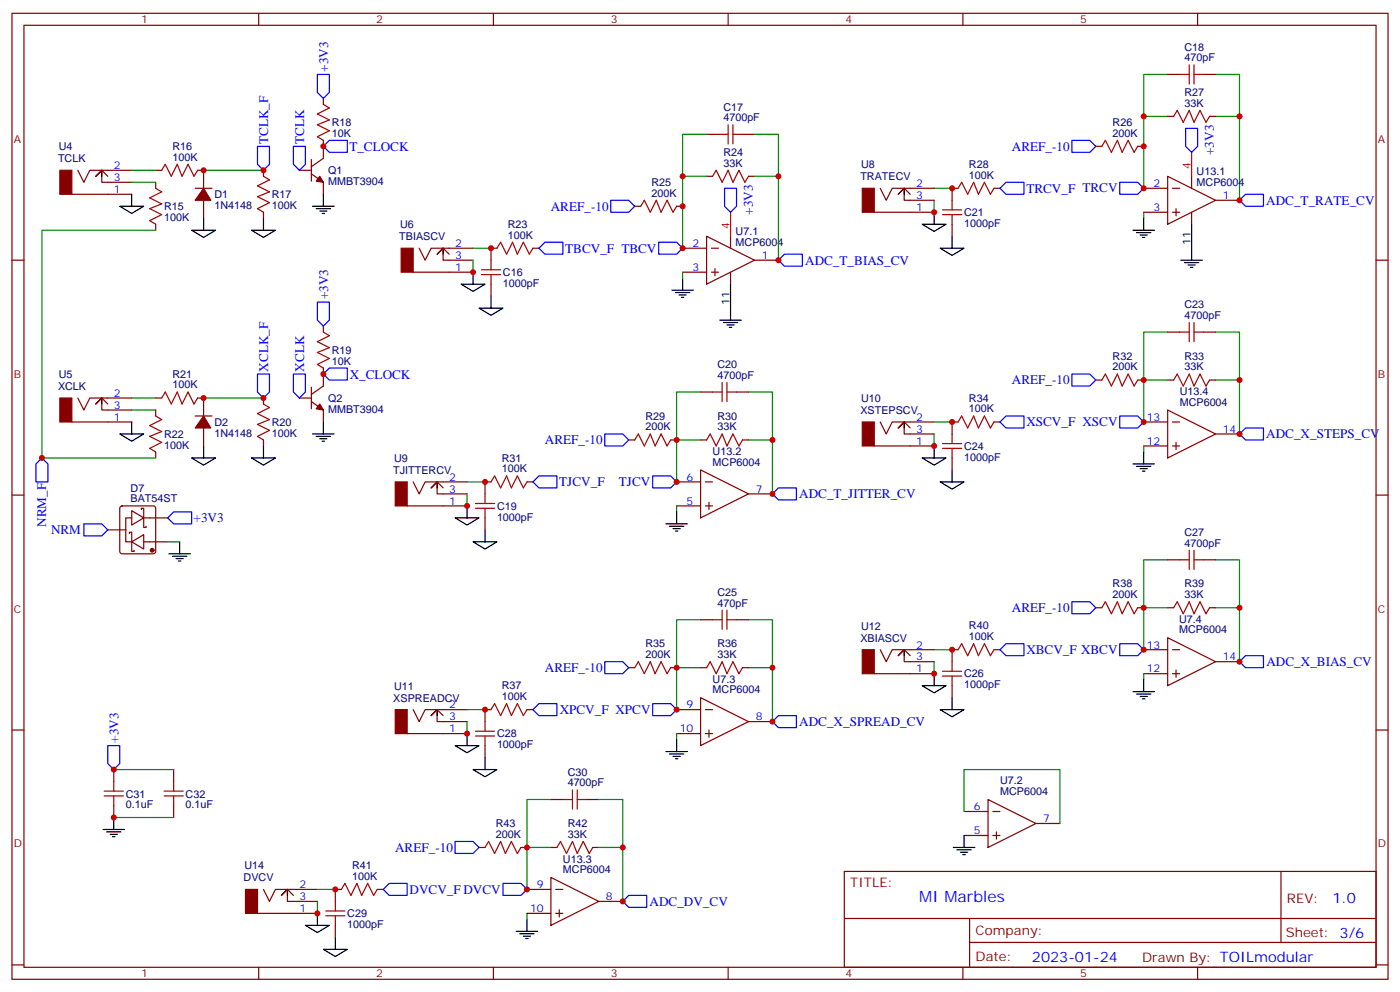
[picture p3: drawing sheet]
<svg xmlns="http://www.w3.org/2000/svg" width="412mm" height="292mm" viewBox="0 0 412 292" stroke-linecap="round" stroke-linejoin="round" font-family="sans-serif">
<g fill="none" stroke="#870000" stroke-width=".35">
<path d="M3.5 3.9h405.4v284.4h-405.4zM7.1 7.4h398.2v277.3h-398.2zM76.2 3.9v3.5M145.3 3.9v3.5M214.5 3.9v3.5M283.6 3.9v3.5M352.8 3.9v3.5M95.2 29v1.7M208.1 39.5h3.6M218.7 39.5h3.5M344 21.9h3.5M344 34.3h1.7"/>
<path d="M354.5 21.9h3.6M356.3 34.3h1.8M21.2 57.2h17.6M22.9 50.1l1.8 3.6 1.8-3.6h12.3M31.7 51.9l-1.7-1.8-1.8 1.8 1.8-1.8v3.6h8.8M45.9 50.1h1.7M45.9 53.7v1.7M57.5 55.4h4.9M58.2 50.1h1.8v5.3M60 58.9v5.3M77.6 50.1v1.8M88.2 50.1h3.5"/>
<path d="M91.7 47v6.3M91.7 51.2l3.5 2.5v3.5M95.2 41.3v5.3l-3.5 2.5M208.1 51.9h1.8M220.5 51.9h1.7M259.3 55.4l1.8 3.5 1.7-3.5h12.4M268.1 57.2l-1.8-1.8-1.7 1.8 1.7-1.8v3.5h8.9M282.2 55.4h-1.7v3.5M292.8 55.4h1.8M322.8 43.1h1.8M335.1 43.1h1.8M336.9 55.4h7.1"/>
<path d="M344 51.9l14.1 7-14.1 7.1zM345.4 55.4h2.1M351 51.9v3.5M358.1 58.9h7M3.5 76.6h3.6M45.9 66v1.8M77.6 62.5v1.7M123.5 73.1l1.7 3.5 1.8-3.5h12.3M132.3 74.8l-1.8-1.7-1.7 1.7 1.7-1.7v3.5h8.8M146.4 73.1h-1.8v3.5M157 73.1h1.7M187 60.7h1.7"/>
<path d="M199.3 60.7h1.8M201.1 73.1h7M208.1 69.5l14.1 7.1-14.1 7zM209.5 73.1h2.2M210.6 79.1v2.1M215.2 69.5v3.6M222.2 76.6h7.1M257.5 62.5h17.7M280.5 66v3.5M336.9 62.5h7.1M345.4 62.5h2.1M346.4 61.4v2.1"/>
<path d="M351 62.5v3.5M405.3 76.6h3.6M95.2 96v1.8M121.7 80.1h17.6M144.6 83.6v3.6M201.1 80.1h7M209.5 80.1h2.2M215.2 80.1v3.5M344 97.8h3.5M354.5 97.8h3.6M22.9 117.2l1.8 3.5 1.8-3.5h12.3M31.7 118.9l-1.7-1.7-1.8 1.7 1.8-1.7v3.5h8.8"/>
<path d="M45.9 117.2h1.7M58.2 117.2h1.8v5.2M77.6 117.2v1.7M88.2 117.2h3.5M91.7 114v6.3M91.7 118.2l3.5 2.5v3.5M95.2 108.3v5.3l-3.5 2.5M206.4 115.4h3.5M217 115.4h3.5M322.8 111.9h1.8M335.1 111.9h1.8M344 111.9h1.7"/>
<path d="M356.3 111.9h1.8M21.2 124.2h17.6M45.9 120.7v1.7M45.9 133v1.8M57.5 122.4h4.9M60 126v5.3M77.6 129.5v1.8M185.2 129.5h1.8M197.6 129.5h1.7M206.4 138.3l14.1 7.1-14.1 7zM206.4 129.5h1.7M218.7 129.5h1.8"/>
<path d="M257.5 131.3h17.7M259.3 124.2l1.8 3.5 1.7-3.5h12.4M268.1 126l-1.8-1.8-1.7 1.8 1.7-1.8v3.5h8.9M280.5 134.8v3.5M282.2 124.2h-1.7v3.5M292.8 124.2h1.8M336.9 124.2h7.1M336.9 131.3h7.1M344 120.7l14.1 7-14.1 7.1zM345.4 124.2h2.1M345.4 131.3h2.1M346.4 130.2v2.1"/>
<path d="M358.1 127.7h7M3.5 145.7h3.6M31.7 156h5.3M35.5 149.1l.5-.2h9.2l.5 .2 .2 .5v12.7l-.3 .5-.4 .2h-9.2l-.5-.2-.2-.5v-12.7zM37 156v3.5h1.8M38.1 157v-.3h.7v2.8M38.8 159.5l3.5-2.1v4.2zM38.8 150.3l3.5 2.1-3.5 2.2zM38.8 159.5v2.8h.7v-.3M38.8 152.4h-1.8v3.6M41.6 150v-.4h.7v2.8M42.3 152.4v2.9h.7v-.4"/>
<path d="M42.3 152.4h7.1M42.3 159.5h7.1M119.9 148.9h17.7M121.7 141.9l1.8 3.5 1.7-3.5h12.4M130.5 143.6l-1.7-1.7-1.8 1.7 1.8-1.7v3.5h8.8M142.9 152.4v3.6M144.6 141.9h-1.7v3.5M155.2 141.9h1.8M199.3 141.9h7.1M199.3 148.9h7.1M207.8 141.9h2.1M207.8 148.9h2.1"/>
<path d="M208.8 147.8v2.2M220.5 145.4h7M405.3 145.7h3.6M322.8 178.9h1.8M335.1 178.9h1.8M344 178.9h1.7M344 164.8h3.5M354.5 164.8h3.6M356.3 178.9h1.8M185.2 196.5h1.8M197.6 196.5h1.7M206.4 196.5h1.7"/>
<path d="M206.4 182.4h3.5M217 182.4h3.5M218.7 196.5h1.8M257.5 198.3h17.7M259.3 191.2l1.8 3.6 1.7-3.6h12.4M268.1 193l-1.8-1.8-1.7 1.8 1.7-1.8v3.6h8.9M282.2 191.2h-1.7v3.6M292.8 191.2h1.8M336.9 191.2h7.1M336.9 198.3h7.1M344 187.7l14.1 7.1-14.1 7zM345.4 191.2h2.1"/>
<path d="M345.4 198.3h2.1M346.4 197.2v2.2M358.1 194.8h7M3.5 214.9h3.6M119.9 215.9h17.7M121.7 208.9l1.8 3.5 1.7-3.5h12.4M130.5 210.6l-1.7-1.7-1.8 1.7 1.8-1.7v3.5h8.8M142.9 219.5v3.5M144.6 208.9h-1.7v3.5M155.2 208.9h1.8M199.3 208.9h7.1M199.3 215.9h7.1"/>
<path d="M206.4 205.4l14.1 7-14.1 7.1zM207.8 208.9h2.1M207.8 215.9h2.1M208.8 214.9v2.1M220.5 212.4h7M280.5 201.8v3.6M405.3 214.9h3.6M33.5 226.5v3.5M33.5 237.1v3.5M51.2 226.5v3.5M51.2 237.1v3.5M162.3 235.3h3.5"/>
<path d="M172.9 235.3h3.5M284 238.9h7M291 235.3l14.2 7.1-14.2 7zM292.5 238.9h2.1M141.1 249.4h1.8M153.5 249.4h1.7M162.3 258.3l14.1 7-14.1 7.1zM162.3 249.4h1.7M174.6 249.4h1.8M248.7 256.5h156.6v28.2h-156.6zM284 245.9h7M292.5 245.9h2.1"/>
<path d="M293.5 244.9v2.1M305.2 242.4h7M377.3 256.5v20.9M75.8 268.9h17.7M77.6 261.8l1.8 3.5 1.7-3.5h12.4M86.4 263.6l-1.7-1.8-1.8 1.8 1.8-1.8v3.5h8.8M98.8 272.4v3.5M100.5 261.8h-1.7v3.5M111.1 261.8h1.8M155.2 261.8h7.1M155.2 268.9h7.1M163.7 261.8h2.1"/>
<path d="M163.7 268.9h2.1M164.7 267.8v2.1M176.4 265.3h7M248.7 270.4h156.5M285.6 277.4h119.6M285.6 270.4v14.1M3.5 284h3.6M76.2 284.7v3.6M145.3 284.7v3.6M214.5 284.7v3.6M283.6 284.7v3.6M352.8 284.7v3.6"/>
<path d="M405.3 284h3.6"/>
</g>
<g fill="#870000" stroke="#870000" stroke-width=".35">
<path d="M17.6 50.1h3.6v7.1h-3.6z"/>
<path d="M60 55.4l2.1 3.5h-4.6z"/>
<path d="M94.2 51.9l1 1.8-2.1-.4z"/>
<path d="M94.2 118.9l1 1.8-2.1-.4z"/>
<path d="M60 122.4l2.1 3.6h-4.6z"/>
<path d="M17.6 117.2h3.6v7h-3.6z"/>
<path d="M118.2 73.1h3.5v7h-3.5z"/>
<path d="M116.4 141.9h3.5v7h-3.5z"/>
<path d="M254 124.2h3.5v7.1h-3.5z"/>
<path d="M116.4 208.9h3.5v7h-3.5z"/>
<path d="M254 191.2h3.5v7.1h-3.5z"/>
<path d="M254 55.4h3.5v7.1h-3.5z"/>
<path d="M72.3 261.8h3.5v7.1h-3.5z"/>
<circle cx="44.8" cy="162" r=".53"/>
</g>
<g fill="none" stroke="#000" stroke-width=".35">
<path d="M30 50.1v1.8M38.8 57.2v3.5M95.2 57.2v3.5M266.3 55.4v1.8M35.3 60.7h7l-3.5 2.1zM56.4 67.8h7.1l-3.5 2.1zM60 64.2v3.6M74.1 67.8h7l-3.5 2.1zM77.6 64.2v3.6M92.1 60.7h6.3M93.1 61.4h4.3M94.2 62.1h2.1"/>
<path d="M94.9 62.8h.7M130.5 73.1v1.7M271.6 66h7.1l-3.5 2.1zM275.2 62.5v3.5M276.9 73.1h7.1l-3.5 2.1zM280.5 69.5v3.6M333.7 67.8h6.4M334.8 68.5h4.2M335.8 69.2h2.2M336.5 69.9h.8M336.9 64.2v3.6M347.8 76.6h6.4"/>
<path d="M348.9 77.3h4.2M350 78h2.1M350.7 78.7h.7M351 66v10.6M135.8 83.6h7.1l-3.6 2.2zM139.3 80.1v3.5M141.1 90.7h7.1l-3.6 2.1zM144.6 87.2v3.5M197.9 85.4h6.4M199 86.1h4.2M200 86.8h2.1M200.7 87.5h.7"/>
<path d="M201.1 81.9v3.5M212 94.2h6.4M213.1 94.9h4.2M214.1 95.6h2.2M214.8 96.3h.7M215.2 83.6v10.6M30 117.2v1.7M35.3 127.7h7l-3.5 2.2zM38.8 124.2v3.5M56.4 134.8h7.1l-3.5 2.1zM60 131.3v3.5M74.1 134.8h7l-3.5 2.1z"/>
<path d="M77.6 131.3v3.5M92.1 127.7h6.3M93.1 128.4h4.3M94.2 129.2h2.1M94.9 129.9h.7M95.2 124.2v3.5M266.3 124.2v1.8M271.6 134.8h7.1l-3.5 2.1zM275.2 131.3v3.5M280.5 138.3v3.6M333.7 136.6h6.4M334.8 137.3h4.2"/>
<path d="M335.8 138h2.2M336.5 138.7h.8M336.9 133v3.6M52.9 159.5v3.5M128.8 141.9v1.7M134.1 152.4h7l-3.5 2.2zM137.6 148.9v3.5M139.3 159.5h7.1l-3.5 2.1zM142.9 156v3.5M196.1 154.2h6.4M197.2 154.9h4.2M198.3 155.6h2.1"/>
<path d="M199 156.3h.7M199.3 150.7v3.5M276.9 141.9h7.1l-3.5 2.1zM49.7 163h6.4M50.8 163.7h4.2M51.9 164.4h2.1M52.6 165.1h.7M266.3 191.2v1.8M275.2 198.3v3.5M128.8 208.9v1.7M134.1 219.5h7l-3.5 2.1zM137.6 215.9v3.6"/>
<path d="M199.3 217.7v3.5M271.6 201.8h7.1l-3.5 2.1zM276.9 208.9h7.1l-3.5 2.1zM280.5 205.4v3.5M333.7 203.6h6.4M334.8 204.3h4.2M335.8 205h2.2M336.5 205.7h.8M336.9 200.1v3.5M139.3 226.5h7.1l-3.5 2.1zM142.9 223v3.5M196.1 221.2h6.4"/>
<path d="M197.2 221.9h4.2M198.3 222.6h2.1M199 223.3h.7M30.3 244.2h6.4M31.4 244.9h4.2M32.5 245.6h2.1M33.2 246.3h.7M33.5 240.6v3.6M280.8 249.4h6.4M281.9 250.2h4.2M282.9 250.9h2.1M283.6 251.6h.7"/>
<path d="M284 245.9v3.5M84.7 261.8v1.8M90 272.4h7l-3.5 2.1zM93.5 268.9v3.5M95.2 279.4h7.1l-3.5 2.2zM98.8 275.9v3.5M152 274.1h6.4M153.1 274.8h4.2M154.2 275.6h2.1M154.9 276.3h.7M155.2 270.6v3.5"/>
</g>
<g fill="none" stroke="#a10000" stroke-width=".35">
<path d="M350.3 19.1v5.6M351.7 19.1v5.6M95.2 30.7l1.8 1.1-3.5 1.7 3.5 1.8-3.5 1.4 3.5 1.8-3.5 1.8 1.7 1M211.7 39.5h2.8M214.5 36.7v5.7M215.9 36.7v5.7M215.9 39.5h2.8M345.7 34.3l1.1-1.8 1.7 3.5 1.8-3.5 1.4 3.5 1.8-3.5 1.7 3.5 1.1-1.7M347.5 21.9h2.8M351.7 21.9h2.8M45.9 55.4l1.7 1.1-3.5 1.7 3.5 1.8-3.5 1.4 3.5 1.8-3.5 1.7 1.8 1.1M47.6 50.1l1.1-1.7 1.7 3.5 1.8-3.5 1.4 3.5 1.8-3.5 1.7 3.5 1.1-1.8"/>
<path d="M77.6 51.9l1.8 1.1-3.6 1.7 3.6 1.8-3.6 1.4 3.6 1.8-3.6 1.7 1.8 1.1M209.9 51.9l1.1-1.8 1.7 3.6 1.8-3.6 1.4 3.6 1.8-3.6 1.7 3.6 1.1-1.8M280.5 58.9v2.9M282.2 55.4l1.1-1.7 1.7 3.5 1.8-3.5 1.4 3.5 1.8-3.5 1.7 3.5 1.1-1.8M324.6 43.1l1-1.8 1.8 3.5 1.7-3.5 1.5 3.5 1.7-3.5 1.8 3.5 1-1.7M141.8 79.4h5.7M144.6 76.6v2.8M146.4 73.1l1.1-1.8 1.7 3.5 1.8-3.5 1.4 3.5 1.8-3.5 1.7 3.5 1.1-1.7M188.7 60.7l1.1-1.8 1.8 3.6 1.7-3.6 1.4 3.6 1.8-3.6 1.8 3.6 1-1.8M277.6 61.8h5.7M277.6 63.2h5.7M280.5 63.2v2.8"/>
<path d="M95.2 97.8l1.8 1-3.5 1.8 3.5 1.7-3.5 1.5 3.5 1.7-3.5 1.8 1.7 1M141.8 80.8h5.7M144.6 80.8v2.8M347.5 97.8h2.8M350.3 94.9v5.7M351.7 94.9v5.7M351.7 97.8h2.8M47.6 117.2l1.1-1.8 1.7 3.5 1.8-3.5 1.4 3.5 1.8-3.5 1.7 3.5 1.1-1.7M77.6 118.9l1.8 1.1-3.6 1.7 3.6 1.8-3.6 1.4 3.6 1.8-3.6 1.7 1.8 1.1M209.9 115.4h2.8M212.7 112.6v5.6M214.1 112.6v5.6"/>
<path d="M214.1 115.4h2.9M324.6 111.9l1-1.8 1.8 3.5 1.7-3.5 1.5 3.5 1.7-3.5 1.8 3.5 1-1.7M345.7 111.9l1.1-1.8 1.7 3.5 1.8-3.5 1.4 3.5 1.8-3.5 1.7 3.5 1.1-1.7M45.9 122.4l1.7 1.1-3.5 1.8 3.5 1.7-3.5 1.4 3.5 1.8-3.5 1.8 1.8 1M187 129.5l1-1.8 1.8 3.6 1.8-3.6 1.4 3.6 1.7-3.6 1.8 3.6 1.1-1.8M208.1 129.5l1.1-1.8 1.8 3.6 1.7-3.6 1.4 3.6 1.8-3.6 1.8 3.6 1-1.8M277.6 130.6h5.7M277.6 132h5.7M280.5 127.7v2.9M280.5 132v2.8M282.2 124.2l1.1-1.8 1.7 3.6 1.8-3.6 1.4 3.6 1.8-3.6 1.7 3.6 1.1-1.8M140.1 148.2h5.6"/>
<path d="M140.1 149.6h5.6M142.9 145.4v2.8M142.9 149.6v2.8M144.6 141.9l1.1-1.8 1.8 3.5 1.7-3.5 1.4 3.5 1.8-3.5 1.8 3.5 1-1.7M212.7 179.6v5.6M214.1 179.6v5.6M324.6 178.9l1-1.8 1.8 3.6 1.7-3.6 1.5 3.6 1.7-3.6 1.8 3.6 1-1.8M345.7 178.9l1.1-1.8 1.7 3.6 1.8-3.6 1.4 3.6 1.8-3.6 1.7 3.6 1.1-1.8M347.5 164.8h2.8M350.3 162v5.6M351.7 162v5.6M351.7 164.8h2.8"/>
<path d="M187 196.5l1-1.7 1.8 3.5 1.8-3.5 1.4 3.5 1.7-3.5 1.8 3.5 1.1-1.8M208.1 196.5l1.1-1.7 1.8 3.5 1.7-3.5 1.4 3.5 1.8-3.5 1.8 3.5 1-1.8M209.9 182.4h2.8M214.1 182.4h2.9M277.6 197.6h5.7M277.6 199h5.7M280.5 194.8v2.8M280.5 199v2.8M282.2 191.2l1.1-1.7 1.7 3.5 1.8-3.5 1.4 3.5 1.8-3.5 1.7 3.5 1.1-1.8M140.1 215.2h5.6M140.1 216.6h5.6M142.9 212.4v2.8"/>
<path d="M142.9 216.6v2.9M144.6 208.9l1.1-1.8 1.8 3.5 1.7-3.5 1.4 3.5 1.8-3.5 1.8 3.5 1-1.7M30.7 234.3h5.6M30.7 232.9h5.6M33.5 230v2.9M33.5 234.3v2.8M48.3 234.3h5.7M48.3 232.9h5.7M51.2 230v2.9M51.2 234.3v2.8M165.8 235.3h2.8M168.6 232.5v5.7"/>
<path d="M170 232.5v5.7M170 235.3h2.9M142.9 249.4l1-1.7 1.8 3.5 1.8-3.5 1.4 3.5 1.7-3.5 1.8 3.5 1.1-1.8M164 249.4l1.1-1.7 1.8 3.5 1.7-3.5 1.4 3.5 1.8-3.5 1.8 3.5 1-1.8M96 268.1h5.6M96 269.6h5.6M98.8 265.3v2.8M98.8 269.6v2.8M100.5 261.8l1.1-1.8 1.8 3.6 1.7-3.6 1.4 3.6 1.8-3.6 1.8 3.6 1-1.8"/>
</g>
<g fill="none" stroke="#008700" stroke-width=".35">
<path d="M208.1 39.5h-7v33.6M222.2 39.5h7.1v37.1M336.9 34.3h7.1M344 21.9h-7.1v33.5M358.1 21.9h7v37M358.1 34.3h7M38.8 53.7h7.1M38.8 50.1h7.1M60 50.1h17.6M201.1 51.9h7M222.2 51.9h7.1M275.2 58.9v3.6"/>
<path d="M275.2 55.4h5.3M45.9 67.8h-33.6v67h33.6M139.3 76.6v3.5M139.3 73.1h5.3M336.9 62.5v1.7M201.1 80.1v1.8M344 97.8h-7.1v26.4M358.1 97.8h7v14.1M38.8 117.2h7.1M60 117.2h17.6M206.4 115.4h-7.1v14.1M220.5 115.4h7v14.1"/>
<path d="M336.9 111.9h7.1M358.1 111.9h7v15.8M38.8 120.7h7.1M206.4 129.5h-7.1v12.4M220.5 129.5h7v15.9M275.2 124.2h5.3M275.2 127.7v3.6M336.9 131.3v1.7M49.4 159.5h3.5M137.6 141.9h5.3M137.6 145.4v3.5M199.3 148.9v1.8"/>
<path d="M336.9 178.9h7.1M344 164.8h-7.1v26.4M358.1 164.8h7v14.1M358.1 178.9h7v15.9M206.4 182.4h-7.1v14.1M206.4 196.5h-7.1v12.4M220.5 182.4h7v14.1M220.5 196.5h7v15.9M275.2 194.8v3.5M275.2 191.2h5.3M336.9 198.3v1.8M137.6 212.4v3.5"/>
<path d="M137.6 208.9h5.3M199.3 215.9v1.8M33.5 226.5h17.7M162.3 235.3h-7.1v14.1M176.4 235.3h7v14.1M284 238.9v-12.4h28.2v15.9M33.5 240.6h17.7M155.2 249.4v12.4M155.2 249.4h7.1M176.4 249.4h7v15.9M93.5 265.3v3.6M93.5 261.8h5.3"/>
<path d="M155.2 268.9v1.7"/>
</g>
<g fill="none" stroke="#00f" stroke-width=".35">
<path d="M93.5 21.9h3.5v5.3l-1.8 1.8-1.7-1.8zM349.2 37.8h3.6v5.3l-1.8 1.7-1.8-1.7zM75.8 43.1h3.6v5.3l-1.8 1.7-1.8-1.7zM86.4 43.1h3.6v5.3l-1.8 1.7-1.8-1.7zM95.2 43.1l1.8-1.8h5.3v3.5h-5.3zM179.9 58.9h5.3l1.8 1.8-1.8 1.8h-5.3zM213.4 55.4h3.6v5.3l-1.8 1.8-1.8-1.8zM294.6 55.4l1.7-1.7h5.3v3.5h-5.3zM315.7 41.3h5.3l1.8 1.8-1.8 1.7h-5.3zM329.8 53.7h5.3l1.8 1.7-1.8 1.8h-5.3zM365.1 58.9l1.8-1.7h5.3v3.5h-5.3zM158.7 73.1l1.8-1.8h5.3v3.5h-5.3z"/>
<path d="M194 71.3h5.3l1.8 1.8-1.8 1.7h-5.3zM229.3 76.6l1.8-1.8h5.3v3.6h-5.3zM93.5 88.9h3.5v5.3l-1.8 1.8-1.7-1.8zM75.8 110.1h3.6v5.3l-1.8 1.8-1.8-1.8zM86.4 110.1h3.6v5.3l-1.8 1.8-1.8-1.8zM95.2 110.1l1.8-1.8h5.3v3.6h-5.3zM315.7 110.1h5.3l1.8 1.8-1.8 1.7h-5.3zM12.3 134.8l1.8 1.8v5.3h-3.5v-5.3zM178.2 127.7h5.2l1.8 1.8-1.8 1.8h-5.2zM294.6 124.2l1.7-1.8h5.3v3.6h-5.3zM329.8 122.4h5.3l1.8 1.8-1.8 1.8h-5.3zM365.1 127.7l1.8-1.7h5.3v3.5h-5.3z"/>
<path d="M24.7 154.2h5.3l1.7 1.8-1.7 1.7h-5.3zM51.2 150.7h5.2v3.5h-5.2l-1.8-1.8zM157 141.9l1.7-1.8h5.3v3.5h-5.3zM192.3 140.1h5.3l1.7 1.8-1.7 1.7h-5.3zM227.5 145.4l1.8-1.8h5.3v3.5h-5.3zM315.7 177.1h5.3l1.8 1.8-1.8 1.8h-5.3zM178.2 194.8h5.2l1.8 1.7-1.8 1.8h-5.2zM294.6 191.2l1.7-1.7h5.3v3.5h-5.3zM329.8 189.5h5.3l1.8 1.7-1.8 1.8h-5.3zM365.1 194.8l1.8-1.8h5.3v3.5h-5.3zM31.7 219.5h3.6v5.3l-1.8 1.7-1.8-1.7zM157 208.9l1.7-1.8h5.3v3.5h-5.3z"/>
<path d="M192.3 207.1h5.3l1.7 1.8-1.7 1.7h-5.3zM227.5 212.4l1.8-1.8h5.3v3.6h-5.3zM134.1 247.7h5.2l1.8 1.7-1.8 1.8h-5.2zM114.7 260h5.2v3.6h-5.2l-1.8-1.8zM148.2 260h5.3l1.7 1.8-1.7 1.8h-5.3zM183.4 265.3l1.8-1.7h5.3v3.5h-5.3z"/>
</g>
<path d="M351 44.8v7.1M215.2 62.5v7" fill="none" stroke="#f00" stroke-width=".35"/>
<g fill="#c00">
<circle cx="60" cy="50.1" r=".88"/>
<circle cx="95.3" cy="43.1" r=".88"/>
<circle cx="95.3" cy="110.1" r=".88"/>
<circle cx="60" cy="117.2" r=".88"/>
<circle cx="227.5" cy="129.5" r=".88"/>
<circle cx="199.3" cy="129.5" r=".88"/>
<circle cx="365.1" cy="111.9" r=".88"/>
<circle cx="336.9" cy="111.9" r=".88"/>
<circle cx="227.5" cy="196.5" r=".88"/>
<circle cx="199.3" cy="196.5" r=".88"/>
<circle cx="365.1" cy="178.9" r=".88"/>
<circle cx="336.9" cy="178.9" r=".88"/>
<circle cx="229.3" cy="76.6" r=".88"/>
<circle cx="229.3" cy="51.9" r=".88"/>
<circle cx="365.1" cy="34.3" r=".88"/>
<circle cx="365.1" cy="58.9" r=".88"/>
<circle cx="227.5" cy="145.4" r=".88"/>
<circle cx="365.1" cy="127.7" r=".88"/>
<circle cx="227.5" cy="212.4" r=".88"/>
<circle cx="365.1" cy="194.8" r=".88"/>
<circle cx="155.2" cy="249.4" r=".88"/>
<circle cx="183.4" cy="249.4" r=".88"/>
<circle cx="183.4" cy="265.3" r=".88"/>
<circle cx="33.5" cy="240.6" r=".88"/>
<circle cx="33.5" cy="226.5" r=".88"/>
<circle cx="77.6" cy="50.1" r=".88"/>
<circle cx="77.6" cy="117.2" r=".88"/>
<circle cx="12.3" cy="134.8" r=".88"/>
<circle cx="336.9" cy="43.1" r=".88"/>
<circle cx="336.9" cy="34.3" r=".88"/>
<circle cx="336.9" cy="55.4" r=".88"/>
<circle cx="336.9" cy="124.2" r=".88"/>
<circle cx="336.9" cy="191.2" r=".88"/>
<circle cx="139.3" cy="80.1" r=".88"/>
<circle cx="137.6" cy="148.9" r=".88"/>
<circle cx="137.6" cy="215.9" r=".88"/>
<circle cx="93.5" cy="268.9" r=".88"/>
<circle cx="275.2" cy="198.3" r=".88"/>
<circle cx="275.2" cy="131.3" r=".88"/>
<circle cx="275.2" cy="62.5" r=".88"/>
<circle cx="199.3" cy="208.9" r=".88"/>
<circle cx="199.3" cy="141.9" r=".88"/>
<circle cx="201.1" cy="51.9" r=".88"/>
<circle cx="201.1" cy="60.7" r=".88"/>
<circle cx="201.1" cy="73.1" r=".88"/>
<circle cx="155.2" cy="261.8" r=".88"/>
<circle cx="144.6" cy="73.1" r=".88"/>
<circle cx="142.9" cy="141.9" r=".88"/>
<circle cx="280.5" cy="55.4" r=".88"/>
<circle cx="280.5" cy="124.2" r=".88"/>
<circle cx="280.5" cy="191.2" r=".88"/>
<circle cx="142.9" cy="208.9" r=".88"/>
<circle cx="98.8" cy="261.8" r=".88"/>
</g>
<text font-size="4.6" fill="#00f" x="270.8" y="265.5">MI Marbles</text>
<g font-size="4.2" fill="#00f">
<text x="392.5" y="265.8">1.0</text>
<text x="304" y="283.1">2023-01-24</text>
</g>
<g font-size="3.9" fill="#00f">
<text x="96.7" y="21.1" transform="rotate(-90 96.7 21.1)">+3V3</text>
<text x="79" y="42.4" transform="rotate(-90 79 42.4)">TCLK_F</text>
<text x="89.6" y="42.4" transform="rotate(-90 89.6 42.4)">TCLK</text>
<text x="102.9" y="44.4">T_CLOCK</text>
<text x="298.1" y="44.3">AREF_-10</text>
<text x="357.6" y="45.6" transform="rotate(-90 357.6 45.6)">+3V3</text>
<text x="302.3" y="56.7">TRCV_F TRCV</text>
<text x="162.3" y="62">AREF_-10</text>
<text x="221.8" y="63.2" transform="rotate(-90 221.8 63.2)">+3V3</text>
<text x="373" y="60.3">ADC_T_RATE_CV</text>
<text x="166.5" y="74.4">TBCV_F TBCV</text>
<text x="237.2" y="77.9">ADC_T_BIAS_CV</text>
<text x="96.7" y="88.1" transform="rotate(-90 96.7 88.1)">+3V3</text>
<text x="79" y="109.4" transform="rotate(-90 79 109.4)">XCLK_F</text>
<text x="89.6" y="109.4" transform="rotate(-90 89.6 109.4)">XCLK</text>
<text x="103" y="111.4">X_CLOCK</text>
<text x="298.1" y="113.1">AREF_-10</text>
<text x="302.3" y="125.5">XSCV_F XSCV</text>
<text x="160.5" y="130.8">AREF_-10</text>
<text x="373" y="129.1">ADC_X_STEPS_CV</text>
<text x="164.7" y="143.2">TJCV_F</text>
<text x="182.3" y="143.1">TJCV</text>
<text x="235.4" y="146.7">ADC_T_JITTER_CV</text>
<text x="13.6" y="155.1" transform="rotate(-90 13.6 155.1)">NRM_F</text>
<text x="57" y="153.6">+3V3</text>
<text x="15" y="157.2">NRM</text>
<text x="298.1" y="180.2">AREF_-10</text>
<text x="160.5" y="197.8">AREF_-10</text>
<text x="302.3" y="192.5">XBCV_F XBCV</text>
<text x="373.1" y="196">ADC_X_BIAS_CV</text>
<text x="164.9" y="210.2">XPCV_F XPCV</text>
<text x="235.4" y="213.7">ADC_X_SPREAD_CV</text>
<text x="34.9" y="218.6" transform="rotate(-90 34.9 218.6)">+3V3</text>
<text x="116.4" y="250.7">AREF_-10</text>
<text x="120.6" y="263.1">DVCV_F DVCV</text>
<text x="191.3" y="266.7">ADC_DV_CV</text>
</g>
<g font-size="3.9" fill="#800">
<text x="250.5" y="261.1">TITLE:</text>
<text x="379.1" y="265.8">REV:</text>
<text x="287.4" y="275.3">Company:</text>
<text x="378.7" y="275.9">Sheet: 3/6</text>
<text x="287.4" y="283">Date:</text>
<text x="336.4" y="283.1">Drawn By: TOILmodular</text>
</g>
<g font-size="3.2" fill="#800">
<text x="41.6" y="6.9">1</text>
<text x="110.8" y="6.9">2</text>
<text x="179.9" y="6.9">3</text>
<text x="249.1" y="6.9">4</text>
<text x="318.2" y="6.9">5</text>
<text x="4.1" y="42">A</text>
<text x="405.9" y="42">A</text>
<text x="4.1" y="111.2">B</text>
<text x="405.9" y="111.2">B</text>
<text x="4.1" y="180.3">C</text>
<text x="405.9" y="180.3">C</text>
<text x="4.1" y="249.4">D</text>
<text x="405.9" y="249.4">D</text>
<text x="41.6" y="287.7">1</text>
<text x="110.8" y="287.7">2</text>
<text x="179.9" y="287.7">3</text>
<text x="249.1" y="287.7">4</text>
<text x="318.2" y="287.7">5</text>
</g>
<g font-size="3.2" fill="#000080">
<text x="348.9" y="14.9">C18</text>
<text x="348.9" y="18">470pF</text>
<text x="348.9" y="28.3">R27</text>
<text x="213.1" y="35.7">4700pF</text>
<text x="213.1" y="32.5">C17</text>
<text x="348.9" y="31.4">33K</text>
<text x="97.7" y="40.3">10K</text>
<text x="97.7" y="37.1">R18</text>
<text x="327.7" y="40.3">200K</text>
<text x="327.7" y="37.1">R26</text>
<text x="17.1" y="47.7">TCLK</text>
<text x="17.3" y="44.2">U4</text>
<text x="50.8" y="47.3">100K</text>
<text x="50.8" y="44.1">R16</text>
<text x="213.1" y="45.9">R24</text>
<text x="96.7" y="51.2">Q1</text>
<text x="213.1" y="49.1">33K</text>
<text x="253.4" y="53">TRATECV</text>
<text x="253.7" y="49.5">U8</text>
<text x="285.4" y="52.6">100K</text>
<text x="285.4" y="49.4">R28</text>
<text x="352.5" y="51.7">U13.1</text>
<text x="63.1" y="58.3">D1</text>
<text x="80.1" y="58.3">R17</text>
<text x="96.7" y="54.4">MMBT3904</text>
<text x="191.9" y="57.9">200K</text>
<text x="191.9" y="54.7">R25</text>
<text x="352.5" y="54.8">MCP6004</text>
<text x="48.3" y="65">100K</text>
<text x="48.3" y="61.8">R15</text>
<text x="63.1" y="61.5">1N4148</text>
<text x="80.1" y="61.5">100K</text>
<text x="284" y="63.6">C21</text>
<text x="117.6" y="70.7">TBIASCV</text>
<text x="117.8" y="67.2">U6</text>
<text x="149.6" y="70.2">100K</text>
<text x="149.6" y="67.1">R23</text>
<text x="216.7" y="69.3">U7.1</text>
<text x="284" y="66.8">1000pF</text>
<text x="216.7" y="72.4">MCP6004</text>
<text x="148.2" y="81.2">C16</text>
<text x="148.2" y="84.4">1000pF</text>
<text x="348.9" y="93.9">4700pF</text>
<text x="348.9" y="90.7">C23</text>
<text x="97.7" y="107.3">10K</text>
<text x="97.7" y="104.2">R19</text>
<text x="327.7" y="105.9">R32</text>
<text x="348.9" y="105.9">R33</text>
<text x="17.3" y="111.2">U5</text>
<text x="50.8" y="111.2">R21</text>
<text x="211.3" y="111.5">4700pF</text>
<text x="211.3" y="108.4">C20</text>
<text x="327.7" y="109">200K</text>
<text x="348.9" y="109">33K</text>
<text x="17.1" y="114.8">XCLK</text>
<text x="50.8" y="114.3">100K</text>
<text x="96.7" y="118.3">Q2</text>
<text x="253.7" y="118.3">U10</text>
<text x="285.4" y="118.2">R34</text>
<text x="347.5" y="119.5">MCP6004</text>
<text x="347.5" y="116.3">U13.4</text>
<text x="63.1" y="125.3">D2</text>
<text x="80.1" y="125.3">R20</text>
<text x="96.7" y="121.5">MMBT3904</text>
<text x="190.2" y="123.5">R29</text>
<text x="211.3" y="123.5">R30</text>
<text x="253.4" y="121.8">XSTEPSCV</text>
<text x="285.4" y="121.4">100K</text>
<text x="48.3" y="128.9">R22</text>
<text x="63.1" y="128.5">1N4148</text>
<text x="80.1" y="128.5">100K</text>
<text x="190.2" y="126.7">200K</text>
<text x="211.3" y="126.7">33K</text>
<text x="48.3" y="132">100K</text>
<text x="116.1" y="135.9">U9</text>
<text x="147.8" y="135.9">R31</text>
<text x="209.9" y="137.1">MCP6004</text>
<text x="209.9" y="134">U13.2</text>
<text x="284" y="135.6">1000pF</text>
<text x="284" y="132.4">C24</text>
<text x="115.9" y="139.5">TJITTERCV</text>
<text x="147.8" y="139">100K</text>
<text x="38.5" y="147.8">BAT54ST</text>
<text x="38.5" y="144.7">D7</text>
<text x="146.4" y="153.2">1000pF</text>
<text x="146.4" y="150">C19</text>
<text x="348.9" y="160.9">4700pF</text>
<text x="348.9" y="157.8">C27</text>
<text x="327.7" y="172.9">R38</text>
<text x="348.9" y="172.9">R39</text>
<text x="211.3" y="178.5">470pF</text>
<text x="211.3" y="175.4">C25</text>
<text x="327.7" y="176.1">200K</text>
<text x="348.9" y="176.1">33K</text>
<text x="253.7" y="185.3">U12</text>
<text x="285.4" y="185.2">R40</text>
<text x="347.4" y="183.3">U7.4</text>
<text x="190.2" y="190.5">R35</text>
<text x="211.3" y="190.5">R36</text>
<text x="253.4" y="188.9">XBIASCV</text>
<text x="285.4" y="188.4">100K</text>
<text x="347.4" y="186.4">MCP6004</text>
<text x="190.2" y="193.7">200K</text>
<text x="211.3" y="193.7">33K</text>
<text x="116.1" y="203">U11</text>
<text x="147.8" y="202.9">R37</text>
<text x="209.9" y="200.9">U7.3</text>
<text x="284" y="202.6">1000pF</text>
<text x="284" y="199.4">C26</text>
<text x="115.9" y="206.5">XSPREADCV</text>
<text x="147.8" y="206.1">100K</text>
<text x="209.9" y="204">MCP6004</text>
<text x="146.4" y="220.2">1000pF</text>
<text x="146.4" y="217">C28</text>
<text x="167.2" y="231.5">4700pF</text>
<text x="167.2" y="228.3">C30</text>
<text x="294.6" y="230.9">U7.2</text>
<text x="37" y="237.9">0.1uF</text>
<text x="37" y="234.7">C31</text>
<text x="54.7" y="237.9">0.1uF</text>
<text x="54.7" y="234.7">C32</text>
<text x="294.6" y="234">MCP6004</text>
<text x="146.1" y="243.5">R43</text>
<text x="167.2" y="243.5">R42</text>
<text x="146.1" y="246.6">200K</text>
<text x="167.2" y="246.6">33K</text>
<text x="72" y="255.9">U14</text>
<text x="103.7" y="255.8">R41</text>
<text x="165.8" y="257.1">MCP6004</text>
<text x="165.8" y="253.9">U13.3</text>
<text x="71.8" y="259.4">DVCV</text>
<text x="103.7" y="259">100K</text>
<text x="102.3" y="270">C29</text>
<text x="102.3" y="273.2">1000pF</text>
</g>
<g font-size="3.2" fill="#00f">
<text x="33.5" y="49.8">2</text>
<text x="33.5" y="53.3">3</text>
<text x="33.5" y="56.8">1</text>
<text x="269.9" y="55.1">2</text>
<text x="269.9" y="58.6">3</text>
<text x="339.8" y="55.1">2</text>
<text x="360.2" y="58.6">1</text>
<text x="269.9" y="62.1">1</text>
<text x="339.8" y="62.1">3</text>
<text x="134.1" y="72.7">2</text>
<text x="134.1" y="76.2">3</text>
<text x="204" y="72.7">2</text>
<text x="224.4" y="76.2">1</text>
<text x="134.1" y="79.8">1</text>
<text x="204" y="79.8">3</text>
<text x="33.5" y="116.8">2</text>
<text x="33.5" y="123.9">1</text>
<text x="33.5" y="120.3">3</text>
<text x="269.9" y="123.9">2</text>
<text x="337.8" y="123.9">13</text>
<text x="269.9" y="130.9">1</text>
<text x="269.9" y="127.4">3</text>
<text x="337.8" y="130.9">12</text>
<text x="360.2" y="127.4">14</text>
<text x="132.3" y="141.5">2</text>
<text x="202.2" y="141.5">6</text>
<text x="132.3" y="148.6">1</text>
<text x="132.3" y="145">3</text>
<text x="202.2" y="148.6">5</text>
<text x="222.6" y="145">7</text>
<text x="269.9" y="190.9">2</text>
<text x="337.8" y="190.9">13</text>
<text x="269.9" y="197.9">1</text>
<text x="269.9" y="194.4">3</text>
<text x="337.8" y="197.9">12</text>
<text x="360.2" y="194.4">14</text>
<text x="132.3" y="208.5">2</text>
<text x="202.2" y="208.5">9</text>
<text x="132.3" y="215.6">1</text>
<text x="132.3" y="212.1">3</text>
<text x="200.2" y="215.6">10</text>
<text x="222.6" y="212.1">8</text>
<text x="286.9" y="238.5">6</text>
<text x="286.9" y="245.6">5</text>
<text x="307.3" y="242">7</text>
<text x="88.2" y="261.4">2</text>
<text x="158.1" y="261.4">9</text>
<text x="88.2" y="268.5">1</text>
<text x="88.2" y="265">3</text>
<text x="156.1" y="268.5">10</text>
<text x="178.5" y="265">8</text>
</g>
<g font-size="3.2" fill="#f00">
<text x="350.7" y="49.8" transform="rotate(-90 350.7 49.8)">4</text>
<text x="214.8" y="67.4" transform="rotate(-90 214.8 67.4)">4</text>
</g>
<g font-size="3.2">
<text x="350.7" y="72.2" transform="rotate(-90 350.7 72.2)">11</text>
<text x="214.8" y="89.8" transform="rotate(-90 214.8 89.8)">11</text>
</g>
</svg>
